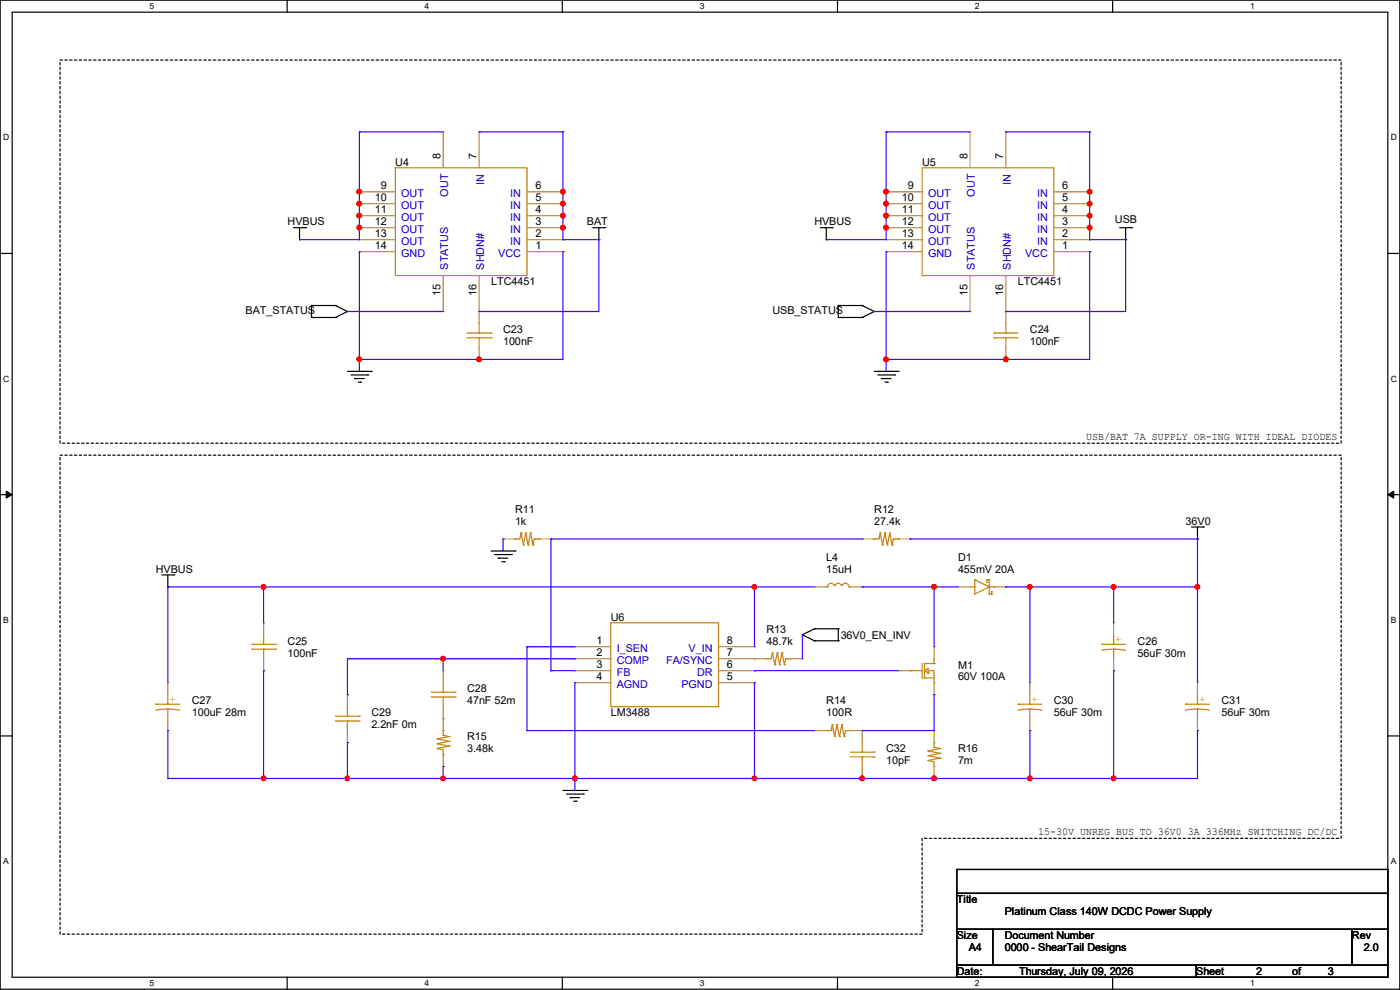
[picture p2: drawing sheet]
<svg xmlns="http://www.w3.org/2000/svg" width="297mm" height="210mm" viewBox="0 0 297 210" stroke-linecap="round" stroke-linejoin="round" font-family="sans-serif">
<path d="M0 0h297v209.8h-297zM2.6 2.6h291.8v204.7h-291.8z" fill="none" stroke="#000" stroke-width=".25"/>
<g fill="#fff">
<path d="M31.7 .3h1v2h-1z"/>
<path d="M31.7 207.6h1v1.9h-1z"/>
</g>
<path d="M60.9 0v2.6M60.9 207.3v2.5" fill="none" stroke="#000" stroke-width=".25"/>
<g fill="#fff">
<path d="M90.1 .3h1v2h-1z"/>
<path d="M90.1 207.6h1v1.9h-1z"/>
</g>
<path d="M119.3 0v2.6M119.3 207.3v2.5" fill="none" stroke="#000" stroke-width=".25"/>
<g fill="#fff">
<path d="M148.5 .3h.9v2h-.9z"/>
<path d="M148.5 207.6h.9v1.9h-.9z"/>
</g>
<path d="M177.7 0v2.6M177.7 207.3v2.5" fill="none" stroke="#000" stroke-width=".25"/>
<g fill="#fff">
<path d="M206.8 .3h1v2h-1z"/>
<path d="M206.8 207.6h1v1.9h-1z"/>
</g>
<path d="M236.1 0v2.6M236.1 207.3v2.5" fill="none" stroke="#000" stroke-width=".25"/>
<g fill="#fff">
<path d="M265.2 .3h1v2h-1z"/>
<path d="M265.2 207.6h1v1.9h-1z"/>
<path d="M.7 28.2h1.2v1.9h-1.2z"/>
<path d="M295.1 28.2h1.2v1.9h-1.2z"/>
<path d="M.7 79.3h1.2v2h-1.2z"/>
<path d="M295.1 79.3h1.2v2h-1.2z"/>
</g>
<path d="M0 53.8h2.6M294.4 53.8h2.6" fill="none" stroke="#000" stroke-width=".25"/>
<g fill="#fff">
<path d="M.7 130.5h1.2v2h-1.2z"/>
<path d="M295.1 130.5h1.1v2h-1.1z"/>
</g>
<path d="M0 104.9h2.6M294.4 104.9h2.6" fill="none" stroke="#000" stroke-width=".25"/>
<path d="M1.3 104.2l1.3 .7-1.3 .8zM294.4 104.9l1.3-.7v1.5z" fill="#000" stroke="#000" stroke-width=".21"/>
<g fill="#fff">
<path d="M.7 181.7h1.2v2h-1.2z"/>
<path d="M295.1 181.7h1.1v2h-1.1z"/>
</g>
<g fill="none" stroke="#000" stroke-width=".25">
<path d="M62.3 48.3h2.5M63.5 50.8h.1M63.5 48.3v2.5M64.8 48.3h.1M125.8 48.3h2.5M127 50.8h.1M127 48.3v2.5M128.3 48.3h.1M174 48.3h2.6M175.3 50.8h.1M175.3 48.3v2.5M176.6 48.3h.1"/>
<path d="M237.5 48.3h2.6M238.8 50.8h.1M238.8 48.3v2.5M240.1 48.3h.1M66.1 67.4h.1M66.1 64.8h.1M66.1 67.4h5.1M66.1 64.8v2.6M66.1 64.8h5.1M71.2 67.4h.1M71.2 64.8h.1M71.2 64.8l2.5 1.3"/>
<path d="M73.7 66.1h.1M73.7 66.1l-2.5 1.3M73.7 78.8h5.1M74.5 79.5h3.5M78 79.5h.1M78.8 78.8h.1M177.8 67.4h.1M177.8 64.8h.1M177.8 67.4h5.1M177.8 64.8h5.1M177.8 64.8v2.6M182.9 67.4h.1"/>
<path d="M182.9 64.8h.1M182.9 64.8l2.6 1.3M185.5 66.1h.1M185.5 66.1l-2.6 1.3M185.5 78.8h5M186.2 79.5h3.6M189.8 79.5h.1M190.5 78.8h.1M75.2 80.3h.1M75.2 80.3h2.1M76 81.1h.5M76.5 81.1h.1"/>
<path d="M187 80.3h.1M187 80.3h2M187.7 81.1h.6M188.3 81.1h.1M104.2 116.9h5.1M104.9 117.6h3.6M105.7 118.4h.1M105.7 118.4h2M106.5 119.2h.5M107 119.2h.1M108.5 117.6h.1M109.3 116.9h.1"/>
<path d="M252.8 111.8h2.5M254 114.3h.1M254 111.8v2.5M255.3 111.8h.1M34.3 122h2.6M35.6 124.5h.1M35.6 122v2.5M36.9 122h.1M170.2 134.7h.1M170.2 134.7l2.6 1.2M172.8 133.4h.1M172.8 135.9h.1"/>
<path d="M172.8 133.4l-2.6 1.3M172.8 133.4h5M172.8 135.9h5M177.8 133.4h.1M177.8 135.9h.1M177.8 133.4v2.5M0 156.1h2.6M294.4 156.1h2.6M119.4 167.7h5.1M120.2 168.4h3.5M120.9 169.2h.1M120.9 169.2h2.1"/>
<path d="M121.7 170h.5M122.2 170h.1M123.7 168.4h.1M124.5 167.7h.1M203 184.4h91.4v5.1h-91.4zM203 189.5h91.4v7.6h-91.4zM203 197.1h7.6v7.7h-7.6zM210.6 197.1h76.2v7.7h-76.2zM286.8 197.1h7.6v7.7h-7.6zM203 204.8h50.8v2.5h-50.8zM253.8 204.8h40.6v2.5h-40.6z"/>
</g>
<path d="M12.7 12.7h271.8v81.3h-271.8zM12.7 96.6h271.8v81.2h-88.9v20.4h-182.9z" fill="none" stroke="#000" stroke-width=".25" stroke-dasharray=".5"/>
<g fill="none" stroke="#cc8006" stroke-width=".25">
<path d="M83.9 35.6h27.9v22.9h-27.9zM195.6 35.6h28v22.9h-28zM99.1 71.7h5.1M99.1 70.7h5.1M101.6 70.7h.1M101.6 71.7h.1M101.6 68.6v2.1M101.6 71.7v2M104.2 70.7h.1M104.2 71.7h.1M210.9 71.7h.1M210.9 70.7h.1"/>
<path d="M210.9 71.7h5M210.9 70.7h5M213.4 71.7h.1M213.4 70.7h.1M213.4 68.6v2.1M213.4 71.7v2M109.3 114.3h.1M110.5 113.1h.1M110.5 113.1l-.2 1.2h-1M110.5 113.1l.5 2.5M111 115.6h.1M111.5 113.1h.1"/>
<path d="M111.5 113.1l-.5 2.5M111.5 113.1l.6 2.5M112.1 115.6h.1M112.6 113.1h.1M112.6 113.1l.5 2.5M112.6 113.1l-.5 2.5M113.1 115.6h.1M113.3 114.3h.1M113.3 114.3h1M113.3 114.3l-.2 1.3M114.3 114.3h.1M185.5 114.3h.1"/>
<path d="M186.7 113.1h.1M186.7 113.1l-.2 1.2h-1M186.7 113.1l.5 2.5M187.2 115.6h.1M187.7 113.1h.1M187.7 113.1l-.5 2.5M187.7 113.1l.6 2.5M188.3 115.6h.1M188.8 113.1h.1M188.8 113.1l.5 2.5M188.8 113.1l-.5 2.5M189.3 115.6h.1"/>
<path d="M189.5 114.3h.1M189.5 114.3h1M189.5 114.3l-.2 1.3M190.5 114.3h.1M53.4 136.7h5.1M53.4 137.7h5.1M55.9 136.7h.1M55.9 137.7h.1M55.9 134.7v2M55.9 137.7v2M58.5 136.7h.1M58.5 137.7h.1"/>
<path d="M129.6 132.1h22.8v17.8h-22.8zM162.6 139.7h.1M163.9 138.5h.1M163.9 138.5l-.3 1.2h-1M163.9 138.5l.5 2.5M164.9 138.5h.1M164.9 138.5l-.5 2.5M164.9 138.5l.5 2.5M165.9 138.5h.1M165.9 138.5l.5 2.5M165.9 138.5l-.5 2.5M166.7 139.7h.1"/>
<path d="M166.7 139.7h1M166.7 139.7l-.3 1.3M167.7 139.7h.1M175.3 124.5h.3M175.6 124.5h.1M175.6 124.3a.74 .74 0 0 1 .7-.6 .74 .74 0 0 1 .7 .6M177.1 124.3a.74 .74 0 0 1 .7-.6 .74 .74 0 0 1 .7 .6M178.6 124.3a.74 .74 0 0 1 .8-.6 .74 .74 0 0 1 .7 .6M180.1 124.5h.1M180.1 124.5h.3M198.2 139.7v1.1M205.8 124.5h1"/>
<path d="M206.8 123h.1M206.8 124.5h.1M206.8 123v3l3-1.5M206.8 123l3 1.5M209.3 123h.1M209.3 123.5h.1M209.3 123h.5M209.3 123v.5M209.8 124.5h.1M209.8 123h.1M209.8 124.5h1.1M209.8 123v3h.6"/>
<path d="M210.4 126h.1M210.4 125.5h.1M210.4 125.5v.5M210.9 124.5h.1M233.7 136.7h.1M233.7 138a12.6 12.6 0 0 1 5.1 0M233.7 136.7h5.1M236.3 137.7h.1M236.3 136.7h.1M236.3 134.7v2M236.3 137.7v2M33.1 149.4h.1"/>
<path d="M33.1 150.7a12.6 12.6 0 0 1 5 0M33.1 149.4h5M35.6 150.4h.1M35.6 149.4h.1M35.6 147.4v2M35.6 150.4v2M71.2 151.9h5M71.2 153h5M73.7 151.9h.1M73.7 153h.1M73.7 149.9v2M73.7 153v2"/>
<path d="M76.2 151.9h.1M76.2 153h.1M91.5 146.9h5.1M91.5 147.9h5.1M92.8 158.8h.1M92.8 157.8h.1M92.8 156.8h.1M92.8 158.8l1.2 .2v1.1M92.8 157.8l2.5 .5M92.8 156.8l2.5 .5M94 156h.1M94 155h.1"/>
<path d="M94 146.9h.1M94 147.9h.1M94 144.8v2.1M94 147.9v2M94 155v1M94 156l1.3 .3M95.3 158.3h.1M95.3 156.3h.1M95.3 157.3h.1M95.3 158.3l-2.5 .5M95.3 156.3l-2.5 .5M95.3 157.3l-2.5 .5"/>
<path d="M96.6 146.9h.1M96.6 147.9h.1M164.4 141h.1M165.4 141h.1M166.4 141h.1M175.3 155h.1M175.3 155h1M176.3 155h.1M176.6 153.7h.1M176.6 153.7l.5 2.6M176.6 153.7l-.3 1.3M177.1 156.3h.1"/>
<path d="M177.6 153.7h.1M177.6 153.7l.5 2.6M177.6 153.7l-.5 2.6M178.1 156.3h.1M178.6 153.7h.1M178.6 153.7l.5 2.6M178.6 153.7l-.5 2.6M179.1 156.3h.1M180.4 155h.1M180.4 155h-1l-.3 1.3M180.4 159.6h5.1M182.9 159.6h.1"/>
<path d="M182.9 157.5v2.1M185.5 159.6h.1M193.1 142.3h.1M193.1 142.3h2.5M195.6 143.8h.1M195.6 140.8v3M196.1 143.8h.1M196.1 140.8h.1M196.1 142.3h.1M196.1 143.8h2.1M196.1 140.8v3M196.1 140.8h2.1"/>
<path d="M196.1 142.3l.8-.5v1M196.1 142.3l.8 .5M196.9 159.3h.1M196.9 142.3h.1M196.9 142.8h.1M196.9 142.3h1.3v2.5M196.9 159.3l2.5 .5M198.2 158.5h.1M198.2 157.5h.1M198.2 140.8h.1M198.2 144.8h.1M198.2 157.5v1"/>
<path d="M198.2 158.5l1.2 .3M199.4 158.8h.1M199.4 159.8h.1M199.4 158.8l-2.5 .5M199.4 159.8l-2.5 .5M215.9 149.4h.1M215.9 150.7a12.6 12.6 0 0 1 5.1 0M215.9 149.4h5.1M218.5 150.4h.1M218.5 149.4h.1M218.5 147.4v2M218.5 150.4v2"/>
<path d="M251.5 149.4h.1M251.5 150.7a12.6 12.6 0 0 1 5.1 0M251.5 149.4h5.1M254 150.4h.1M254 149.4h.1M254 147.4v2M254 150.4v2M94 160.1h.1M180.4 160.6h5.1M182.9 160.6h.1M182.9 160.6v2M185.5 160.6h.1"/>
<path d="M196.9 161.3h.1M196.9 160.3h.1M196.9 161.3l1.3 .3v1M196.9 160.3l2.5 .5M198.2 162.6h.1M199.4 160.8h.1M199.4 160.8l-2.5 .5"/>
</g>
<g fill="none" stroke="#a84" stroke-width=".25">
<path d="M94 28h.1M94 28v7.6M101.6 28h.1M101.6 28v7.6M205.8 28h.1M205.8 28v7.6M213.4 28h.1M213.4 28v7.6M76.2 40.7h.1M76.2 43.2h.1M76.2 45.8h.1M76.2 48.3h.1"/>
<path d="M76.2 50.8h.1M76.2 53.4h.1M76.2 53.4h7.7M76.2 50.8h7.7M76.2 48.3h7.7M76.2 45.8h7.7M76.2 43.2h7.7M76.2 40.7h7.7M94 58.5v7.6M101.6 58.5v10.1M111.8 53.4h7.6M111.8 50.8h7.6"/>
<path d="M111.8 48.3h7.6M111.8 45.8h7.6M111.8 43.2h7.6M111.8 40.7h7.6M119.4 53.4h.1M119.4 50.8h.1M119.4 48.3h.1M119.4 45.8h.1M119.4 43.2h.1M119.4 40.7h.1M188 40.7h.1M188 43.2h.1"/>
<path d="M188 45.8h.1M188 48.3h.1M188 50.8h.1M188 53.4h.1M188 53.4h7.6M188 50.8h7.6M188 48.3h7.6M188 45.8h7.6M188 43.2h7.6M188 40.7h7.6M205.8 58.5v7.6M213.4 58.5v10.1"/>
<path d="M223.6 53.4h7.6M223.6 50.8h7.6M223.6 48.3h7.6M223.6 45.8h7.6M223.6 43.2h7.6M223.6 40.7h7.6M231.2 53.4h.1M231.2 50.8h.1M231.2 48.3h.1M231.2 45.8h.1M231.2 43.2h.1M231.2 40.7h.1"/>
<path d="M94 66.1h.1M101.6 66.1h.1M101.6 76.2h.1M101.6 73.7v2.5M205.8 66.1h.1M213.4 66.1h.1M213.4 76.2h.1M213.4 73.7v2.5M106.7 114.3h.1M106.7 114.3h2.6M114.3 114.3h2.6M116.9 114.3h.1"/>
<path d="M182.9 114.3h.1M182.9 114.3h2.6M190.5 114.3h2.6M193.1 114.3h.1M55.9 132.1h.1M55.9 132.1v2.6M55.9 139.7v2.6M122 137.2h.1M122 139.7h.1M122 137.2h7.6M122 139.7h7.6M152.4 137.2h7.7"/>
<path d="M152.4 139.7h10.2M160.1 139.7h.1M160.1 137.2h.1M167.7 139.7h2.5M170.2 139.7h.1M172.8 124.5h.1M172.8 124.5h2.5M180.4 124.5h2.5M182.9 124.5h.1M198.2 137.2h.1M198.2 137.2v2.5M203.2 124.5h.1"/>
<path d="M203.2 124.5h2.6M210.9 124.5h2.5M213.4 124.5h.1M236.3 132.1h.1M236.3 132.1v2.6M236.3 139.7v2.6M35.6 144.8h.1M35.6 155h.1M35.6 144.8v2.6M35.6 152.4v2.6M55.9 142.3h.1M73.7 157.5h.1"/>
<path d="M73.7 147.4h.1M73.7 147.4v2.5M73.7 155v2.5M94 152.4h.1M94 142.3h.1M94 142.3v2.5M94 149.9v5.1M122 142.3h.1M122 144.8h.1M122 142.3h7.6M122 144.8h7.6M152.4 142.3h7.7"/>
<path d="M152.4 144.8h7.7M160.1 144.8h.1M160.1 142.3h.1M172.8 155h.1M172.8 155h2.5M180.4 155h2.5M182.9 155h.1M182.9 155v2.5M190.5 142.3h.1M190.5 142.3h2.6M198.2 155h.1M198.2 147.4h.1"/>
<path d="M198.2 144.8v2.6M198.2 155v2.5M218.5 144.8h.1M218.5 155h.1M218.5 144.8v2.6M218.5 152.4v2.6M236.3 142.3h.1M254 144.8h.1M254 155h.1M254 144.8v2.6M254 152.4v2.6M94 162.6h.1"/>
<path d="M94 160.1v2.5M182.9 165.1h.1M182.9 162.6v2.5M198.2 165.1h.1M198.2 162.6v2.5"/>
</g>
<g fill="none" stroke="#4200ff" stroke-width=".25">
<path d="M76.2 28h.1M76.2 28v22.8h-12.7M76.2 28h17.8M101.6 28h.1M101.6 28h17.8M119.4 28h.1M119.4 28v22.8M188 28h.1M188 28v22.8h-12.7M188 28h17.8M213.4 28h.1M213.4 28h17.8"/>
<path d="M231.2 28h.1M231.2 28v22.8M63.5 50.8h.1M76.2 40.7h.1M76.2 43.2h.1M76.2 45.8h.1M76.2 48.3h.1M76.2 53.4h.1M76.2 53.4v25.4M119.4 40.7h.1M119.4 50.8h.1M119.4 43.2h.1"/>
<path d="M119.4 45.8h.1M119.4 48.3h.1M119.4 53.4h.1M119.4 50.8h7.6M119.4 53.4v22.8h-43.2M127 50.8h.1M127 50.8v15.3h-25.4M175.3 50.8h.1M188 48.3h.1M188 45.8h.1M188 43.2h.1M188 40.7h.1"/>
<path d="M188 53.4h.1M188 53.4v25.4M231.2 50.8h.1M231.2 48.3h.1M231.2 45.8h.1M231.2 43.2h.1M231.2 40.7h.1M231.2 53.4h.1M231.2 50.8h7.6M231.2 53.4v22.8h-43.2M238.8 50.8h.1M238.8 50.8v15.3h-25.4"/>
<path d="M73.7 66.1h.1M73.7 66.1h20.3M76.2 76.2h.1M101.6 76.2h.1M101.6 66.1h.1M185.5 66.1h.1M185.5 66.1h20.3M188 76.2h.1M213.4 76.2h.1M213.4 66.1h.1M106.7 114.3h.1M106.7 114.3v2.6"/>
<path d="M116.9 114.3h.1M116.9 114.3h66M116.9 114.3v28M193.1 114.3h.1M193.1 114.3h60.9M254 114.3h.1M254 114.3v30.5M35.6 124.5h.1M35.6 124.5h137.2M35.6 124.5v20.3M55.9 124.5h.1M55.9 124.5v7.6"/>
<path d="M73.7 139.7h.1M73.7 139.7h48.3M73.7 139.7v7.7M94 139.7h.1M94 139.7v2.6M111.8 137.2h.1M111.8 137.2h10.2M111.8 137.2v17.8M122 139.7h.1M160.1 124.5h.1M160.1 124.5v12.7M170.2 134.7h.1"/>
<path d="M170.2 134.7v5M182.9 124.5h.1M182.9 124.5h20.3M198.2 124.5h.1M198.2 124.5v12.7M213.4 124.5h.1M213.4 124.5h40.6M218.5 124.5h.1M218.5 124.5v20.3M236.3 124.5h.1M236.3 124.5v7.6M254 124.5h.1"/>
<path d="M35.6 155h.1M35.6 155v10.1M55.9 142.3h.1M55.9 142.3v22.8M73.7 157.5h.1M73.7 147.4h.1M73.7 157.5v7.6M111.8 155h.1M111.8 155h61M116.9 142.3h.1M116.9 142.3h5.1M122 144.8h.1"/>
<path d="M122 144.8v22.9M160.1 144.8h.1M160.1 142.3h.1M160.1 144.8v20.3M160.1 142.3h30.4M182.9 155h.1M198.2 147.4h.1M198.2 147.4v7.6h-15.3M218.5 155h.1M218.5 155v10.1M236.3 142.3h.1M236.3 142.3v22.8"/>
<path d="M254 155h.1M254 155v10.1h-218.4M35.6 165.1h.1M55.9 165.1h.1M73.7 165.1h.1M94 162.6h.1M94 165.1h.1M94 162.6v2.5M122 165.1h.1M160.1 165.1h.1M182.9 165.1h.1M198.2 165.1h.1"/>
<path d="M218.5 165.1h.1M236.3 165.1h.1"/>
</g>
<g fill="#f00" stroke="#f00" stroke-width=".25">
<circle cx="231.2" cy="48.3" r=".49"/>
<circle cx="231.2" cy="45.7" r=".49"/>
<circle cx="231.2" cy="43.2" r=".49"/>
<circle cx="119.4" cy="43.2" r=".49"/>
<circle cx="119.4" cy="45.7" r=".49"/>
<circle cx="119.4" cy="48.3" r=".49"/>
<circle cx="188" cy="48.3" r=".49"/>
<circle cx="188" cy="45.7" r=".49"/>
<circle cx="188" cy="43.2" r=".49"/>
<circle cx="188" cy="40.7" r=".49"/>
<circle cx="76.2" cy="40.7" r=".49"/>
<circle cx="76.2" cy="45.7" r=".49"/>
<circle cx="76.2" cy="43.2" r=".49"/>
<circle cx="76.2" cy="48.3" r=".49"/>
<circle cx="76.2" cy="76.2" r=".49"/>
<circle cx="101.6" cy="76.2" r=".49"/>
<circle cx="188" cy="76.2" r=".49"/>
<circle cx="213.4" cy="76.2" r=".49"/>
<circle cx="231.2" cy="40.7" r=".49"/>
<circle cx="119.4" cy="40.7" r=".49"/>
<circle cx="160" cy="165.1" r=".49"/>
<circle cx="121.9" cy="165.1" r=".49"/>
<circle cx="94" cy="139.7" r=".49"/>
<circle cx="94" cy="165.1" r=".49"/>
<circle cx="73.7" cy="165.1" r=".49"/>
<circle cx="198.1" cy="165.1" r=".49"/>
<circle cx="182.9" cy="165.1" r=".49"/>
<circle cx="198.1" cy="124.5" r=".49"/>
<circle cx="55.9" cy="124.5" r=".49"/>
<circle cx="160" cy="124.5" r=".49"/>
<circle cx="55.9" cy="165.1" r=".49"/>
<circle cx="254" cy="124.5" r=".49"/>
<circle cx="236.2" cy="165.1" r=".49"/>
<circle cx="218.5" cy="165.1" r=".49"/>
<circle cx="236.2" cy="124.5" r=".49"/>
<circle cx="218.5" cy="124.5" r=".49"/>
</g>
<g font-size="2.3">
<text x="83.9" y="35.1">U4</text>
<text x="93.5" y="33.8" transform="rotate(-90 93.5 33.8)">8</text>
<text x="101.1" y="33.8" transform="rotate(-90 101.1 33.8)">7</text>
<text x="195.6" y="35.1">U5</text>
<text x="205.2" y="33.8" transform="rotate(-90 205.2 33.8)">8</text>
<text x="212.9" y="33.8" transform="rotate(-90 212.9 33.8)">7</text>
<text x="80.8" y="40.1">9</text>
<text x="113.6" y="40.1">6</text>
<text x="192.6" y="40.1">9</text>
<text x="225.3" y="40.1">6</text>
<text x="61" y="47.8">HVBUS</text>
<text x="79.5" y="42.7">10</text>
<text x="79.5" y="45.2">11</text>
<text x="79.5" y="47.8">12</text>
<text x="113.6" y="47.8">3</text>
<text x="113.6" y="45.2">4</text>
<text x="113.6" y="42.7">5</text>
<text x="124.5" y="47.8">BAT</text>
<text x="172.8" y="47.8">HVBUS</text>
<text x="191.3" y="42.7">10</text>
<text x="191.3" y="45.2">11</text>
<text x="191.3" y="47.8">12</text>
<text x="225.3" y="47.8">3</text>
<text x="225.3" y="45.2">4</text>
<text x="225.3" y="42.7">5</text>
<text x="236.5" y="47.3">USB</text>
<text x="79.5" y="50.3">13</text>
<text x="79.5" y="52.8">14</text>
<text x="113.6" y="52.8">1</text>
<text x="113.6" y="50.3">2</text>
<text x="191.3" y="50.3">13</text>
<text x="191.3" y="52.8">14</text>
<text x="225.3" y="52.8">1</text>
<text x="225.3" y="50.3">2</text>
<text x="93.5" y="62.8" transform="rotate(-90 93.5 62.8)">15</text>
<text x="101.1" y="62.8" transform="rotate(-90 101.1 62.8)">16</text>
<text x="104.2" y="60.5">LTC4451</text>
<text x="205.2" y="62.8" transform="rotate(-90 205.2 62.8)">15</text>
<text x="212.9" y="62.8" transform="rotate(-90 212.9 62.8)">16</text>
<text x="215.9" y="60.5">LTC4451</text>
<text x="52.1" y="66.6">BAT_STATUS</text>
<text x="106.7" y="70.7">C23</text>
<text x="163.9" y="66.6">USB_STATUS</text>
<text x="218.5" y="70.7">C24</text>
<text x="106.7" y="73.2">100nF</text>
<text x="218.5" y="73.2">100nF</text>
<text x="230.4" y="93.3">USB/BAT 7A SUPPLY OR-ING WITH IDEAL DIODES</text>
<text x="109.3" y="108.8">R11</text>
<text x="109.3" y="111.3">1k</text>
<text x="185.5" y="108.8">R12</text>
<text x="185.5" y="111.3">27.4k</text>
<text x="251.5" y="111.3">36V0</text>
<text x="175.3" y="119">L4</text>
<text x="203.2" y="119">D1</text>
<text x="33.1" y="121.5">HVBUS</text>
<text x="175.3" y="121.5">15uH</text>
<text x="203.2" y="121.5">455mV 20A</text>
<text x="129.6" y="131.7">U6</text>
<text x="61" y="136.7">C25</text>
<text x="126.5" y="136.7">1</text>
<text x="154.2" y="136.7">8</text>
<text x="162.6" y="134.2">R13</text>
<text x="162.6" y="136.7">48.7k</text>
<text x="178.4" y="135.5">36V0_EN_INV</text>
<text x="241.3" y="136.7">C26</text>
<text x="61" y="139.3">100nF</text>
<text x="126.5" y="139.2">2</text>
<text x="126.5" y="141.7">3</text>
<text x="154.2" y="141.7">6</text>
<text x="154.2" y="139.2">7</text>
<text x="203.2" y="141.8">M1</text>
<text x="241.3" y="139.3">56uF 30m</text>
<text x="40.7" y="149.4">C27</text>
<text x="99.1" y="146.9">C28</text>
<text x="99.1" y="149.4">47nF 52m</text>
<text x="126.5" y="144.3">4</text>
<text x="154.2" y="144.3">5</text>
<text x="175.3" y="149.4">R14</text>
<text x="203.2" y="144.4">60V 100A</text>
<text x="223.6" y="149.4">C30</text>
<text x="259.1" y="149.4">C31</text>
<text x="40.7" y="152">100uF 28m</text>
<text x="78.8" y="152">C29</text>
<text x="78.8" y="154.5">2.2nF 0m</text>
<text x="129.6" y="152">LM3488</text>
<text x="175.3" y="152">100R</text>
<text x="223.6" y="152">56uF 30m</text>
<text x="259.1" y="152">56uF 30m</text>
<text x="99.1" y="157.1">R15</text>
<text x="99.1" y="159.6">3.48k</text>
<text x="188" y="159.6">C32</text>
<text x="203.2" y="159.6">R16</text>
<text x="188" y="162.1">10pF</text>
<text x="203.2" y="162.1">7m</text>
<text x="220.3" y="177.2">15-30V UNREG BUS TO 36V0 3A 336MHz SWITCHING DC/DC</text>
<text x="203" y="191.6">Title</text>
<text x="213.2" y="194.1">Platinum Class 140W DCDC Power Supply</text>
<text x="203" y="199.2">Size</text>
<text x="205.5" y="201.8">A4</text>
<text x="213.1" y="199.2">Document Number</text>
<text x="213.2" y="201.8">0000 - ShearTail Designs</text>
<text x="286.8" y="199.2">Rev</text>
<text x="289.4" y="201.8">2.0</text>
<text x="203" y="206.8">Date:</text>
<text x="216.2" y="206.8">Thursday, July 09, 2026</text>
<text x="253.8" y="206.8">Sheet</text>
<text x="266.5" y="206.8">2</text>
<text x="274.1" y="206.8">of</text>
<text x="281.7" y="206.8">3</text>
</g>
<g font-size="2.3" fill="#00c">
<text x="85.1" y="41.7">OUT</text>
<text x="95.1" y="41.7" transform="rotate(-90 95.1 41.7)">OUT</text>
<text x="102.7" y="39.2" transform="rotate(-90 102.7 39.2)">IN</text>
<text x="108.2" y="41.7">IN</text>
<text x="196.9" y="41.7">OUT</text>
<text x="206.8" y="41.7" transform="rotate(-90 206.8 41.7)">OUT</text>
<text x="214.5" y="39.2" transform="rotate(-90 214.5 39.2)">IN</text>
<text x="220" y="41.7">IN</text>
<text x="85.1" y="44.3">OUT</text>
<text x="85.1" y="46.8">OUT</text>
<text x="108.2" y="46.8">IN</text>
<text x="108.2" y="44.3">IN</text>
<text x="196.9" y="44.3">OUT</text>
<text x="196.9" y="46.8">OUT</text>
<text x="220" y="46.8">IN</text>
<text x="220" y="44.3">IN</text>
<text x="85.1" y="49.4">OUT</text>
<text x="85.1" y="51.9">OUT</text>
<text x="108.2" y="51.9">IN</text>
<text x="108.2" y="49.4">IN</text>
<text x="196.9" y="49.4">OUT</text>
<text x="196.9" y="51.9">OUT</text>
<text x="220" y="51.9">IN</text>
<text x="220" y="49.4">IN</text>
<text x="85.1" y="54.4">GND</text>
<text x="95.1" y="57.2" transform="rotate(-90 95.1 57.2)">STATUS</text>
<text x="102.7" y="57.2" transform="rotate(-90 102.7 57.2)">SHDN#</text>
<text x="105.7" y="54.4">VCC</text>
<text x="196.9" y="54.4">GND</text>
<text x="206.8" y="57.2" transform="rotate(-90 206.8 57.2)">STATUS</text>
<text x="214.5" y="57.2" transform="rotate(-90 214.5 57.2)">SHDN#</text>
<text x="217.5" y="54.4">VCC</text>
<text x="130.9" y="138.3">I_SEN</text>
<text x="130.9" y="140.8">COMP</text>
<text x="130.9" y="143.3">FB</text>
<text x="141.3" y="140.8">FA/SYNC</text>
<text x="146.1" y="138.3">V_IN</text>
<text x="147.9" y="143.3">DR</text>
<text x="130.9" y="145.9">AGND</text>
<text x="144.6" y="145.9">PGND</text>
</g>
<g font-size="2.3" fill="#cc8006">
<text x="236.6" y="134.9" transform="rotate(90 236.6 134.9)">+</text>
<text x="35.9" y="147.6" transform="rotate(90 35.9 147.6)">+</text>
<text x="218.8" y="147.6" transform="rotate(90 218.8 147.6)">+</text>
<text x="254.4" y="147.6" transform="rotate(90 254.4 147.6)">+</text>
</g>
<g font-size="1.8">
<text x="31.7" y="1.9">5</text>
<text x="90.1" y="1.9">4</text>
<text x="148.5" y="1.9">3</text>
<text x="206.8" y="1.9">2</text>
<text x="265.2" y="1.9">1</text>
<text x=".7" y="29.8">D</text>
<text x="295.1" y="29.8">D</text>
<text x=".7" y="80.9">C</text>
<text x="295.1" y="80.9">C</text>
<text x=".7" y="132.1">B</text>
<text x="295.1" y="132.1">B</text>
<text x=".7" y="183.3">A</text>
<text x="295.1" y="183.3">A</text>
<text x="31.7" y="209.2">5</text>
<text x="90.1" y="209.2">4</text>
<text x="148.5" y="209.2">3</text>
<text x="206.8" y="209.2">2</text>
<text x="265.2" y="209.2">1</text>
</g>
</svg>
